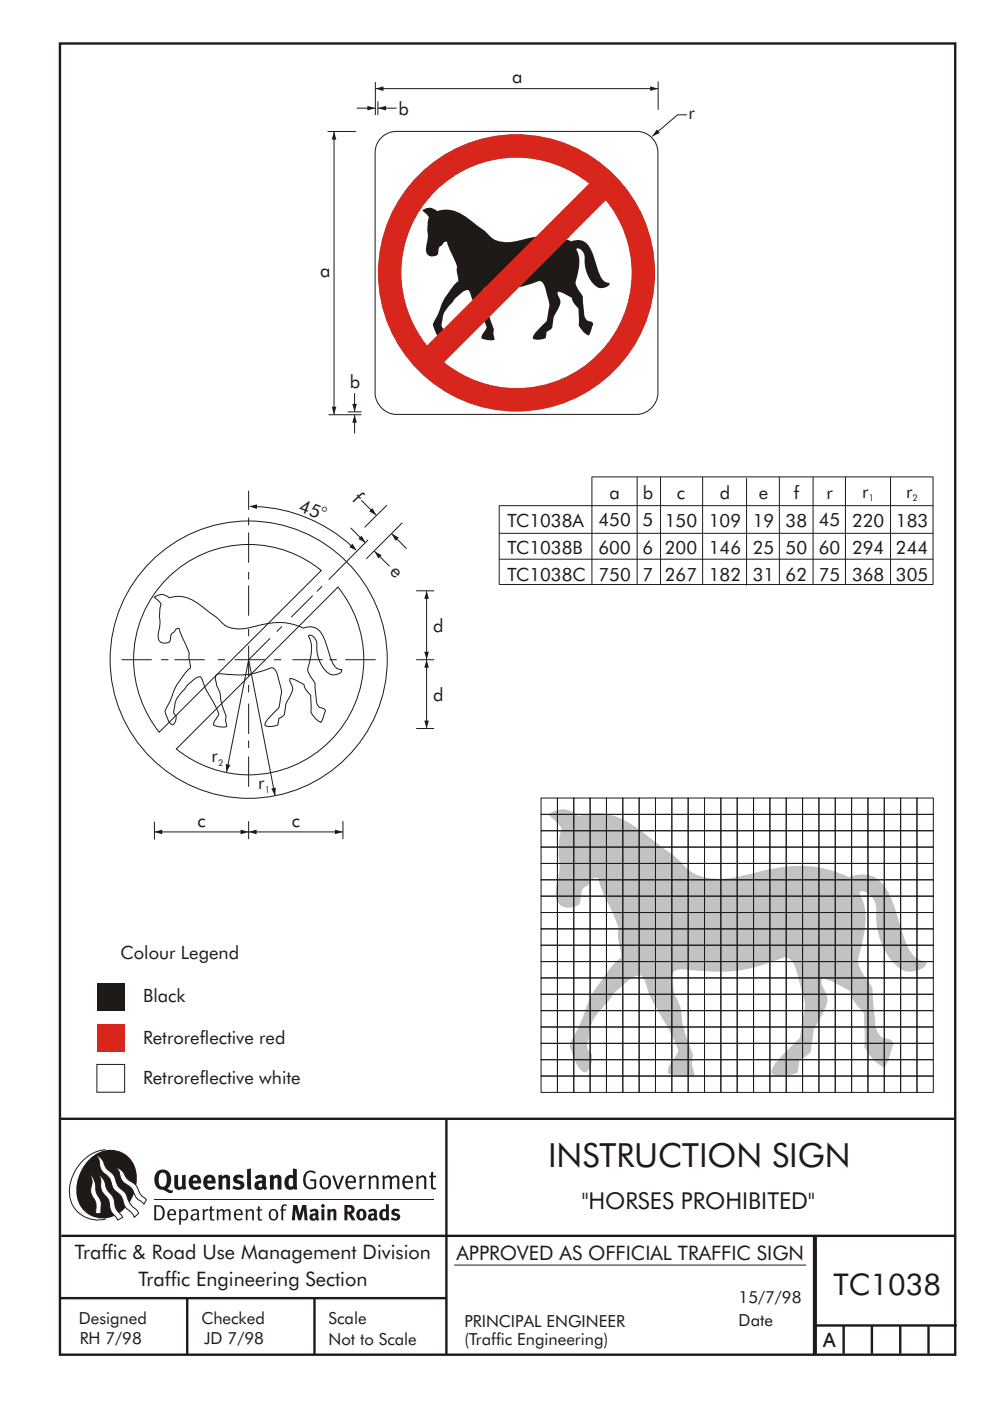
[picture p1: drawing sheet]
<svg xmlns="http://www.w3.org/2000/svg" width="210mm" height="297mm" viewBox="0 0 210 297" stroke-linecap="round" stroke-linejoin="round" font-family="sans-serif">
<path d="M20.6 217.2h5.8v5.9h-5.8z" fill="#d9261c"/>
<path d="M20.6 208.5h5.8v5.9h-5.8z" fill="#1f1a17"/>
<path d="M20.6 225.7h5.8v5.9h-5.8z" fill-rule="evenodd" fill="#fff" stroke="#1f1a17" stroke-width=".21"/>
<g fill="none" stroke="#1f1a17" stroke-width=".51">
<path d="M12.7 9.2h190v278h-190zM12.7 237.2h190M94.7 237.1v50.1M12.7 275.2h82M13 262h189.7M39.7 275.2v12M66.7 275.2v12M172.7 262.2v25M173 262.2v24.8M173 281h30M179 281v6M185 281v6"/>
<path d="M191 281v6M197 281v6"/>
</g>
<g fill="none" stroke="#1f1a17" stroke-width=".21">
<path d="M52.8 112.9v6.4M105.9 118.6h92.1M105.9 113.1h92.1M125.5 101.1h72.5M125.6 101.1v22.8M135.2 101.1v22.8M140.1 101.1v22.8M149.1 101.1v22.8M158.4 101.4v22.8M165.4 101.1v22.8M172.5 101.1v22.8M179.4 101.1v22.8"/>
<path d="M188.9 101.1v22.8M198 101.1v22.8M198 107.2h-92.1v16.7h92.1M35.5 122.6a24.3 24.3 0 0 1 32.7-1.6l-34.4 34.2a24.4 24.4 0 0 1 1.7-32.6zM52.8 121.3v1.6M52.8 124.1v6.5M52.8 133.3v1.6M52.8 136.9v6.4M52.8 139.9l5.6 28.8M71.7 124.5a24.4 24.4 0 0 1-1.7 32.6 24.4 24.4 0 0 1-32.6 1.7zM52.8 145.2v1.6M52.8 149.2v6.4"/>
<path d="M52.8 157v1.6M52.8 160.4v6.4M96.4 268.2h74.6"/>
<circle cx="52.8" cy="139.9" r="29.4"/>
</g>
<path d="M57.6 167.2l.9-.2-.1 1.7 .1-1.7-.1 1.7z" fill-rule="evenodd" fill="#1f1a17"/>
<path d="M52.8 139.9l-4.7 23.8" fill="none" stroke="#1f1a17" stroke-width=".21"/>
<path d="M47.9 162l1 .2-.8 1.5 .8-1.5-.8 1.5z" fill-rule="evenodd" fill="#1f1a17"/>
<path d="M78.1 114.5l-8.4 8.4M79.4 116.9l3.2 3.2M57.3 135.3l-4.5 4.6M59.8 132.8l-1.1 1.1M66.3 126.3l-4.5 4.5M68.3 124.3l-1.1 1.1" fill="none" stroke="#1f1a17" stroke-width=".21"/>
<path d="M79.4 116.9l1.6 .8-.7 .7-.9-1.5 1.6 .8z" fill-rule="evenodd" fill="#1f1a17"/>
<path d="M83.1 113.1l3.2 3.2" fill="none" stroke="#1f1a17" stroke-width=".21"/>
<path d="M83.1 113.1l1.5 .9-.7 .7-.8-1.6 1.5 .9z" fill-rule="evenodd" fill="#1f1a17"/>
<path d="M74.4 111.9l3.2 3.2" fill="none" stroke="#1f1a17" stroke-width=".21"/>
<path d="M76 114.3l.7-.7 .9 1.5z" fill-rule="evenodd" fill="#1f1a17"/>
<path d="M76.7 106.1l3.2 3.2" fill="none" stroke="#1f1a17" stroke-width=".21"/>
<path d="M78.3 108.4l.7-.7 .9 1.6z" fill-rule="evenodd" fill="#1f1a17"/>
<path d="M52.8 104v4.1M52.8 109.7v1.7M82.1 107.1l-4.8 4.7M85.4 110.8l-7.7 7.7M88.3 139.9h3.8M88.3 125.3h3.8M88.3 154.5h3.8M32.7 176.4h20M32.8 174.2v3.8M52.8 174.1v3.8M72.8 174.1v3.8" fill="none" stroke="#1f1a17" stroke-width=".21"/>
<g fill="#1f1a17">
<path d="M51 175.9l1.7 .5-1.7 .5 1.7-.5-1.7 .5z" fill-rule="evenodd"/>
<path d="M32.7 176.4l1.7-.5v1z" fill-rule="evenodd"/>
</g>
<path d="M52.8 176.4h20" fill="none" stroke="#1f1a17" stroke-width=".21"/>
<g fill="#1f1a17">
<path d="M71.1 175.9l1.7 .5-1.7 .5 1.7-.5-1.7 .5z" fill-rule="evenodd"/>
<path d="M52.8 176.4l1.6-.5v1z" fill-rule="evenodd"/>
</g>
<path d="M54.4 107.4a32.2 32.2 0 0 1 20.2 8.3" fill="none" stroke="#1f1a17" stroke-width=".21"/>
<g fill="#1f1a17">
<path d="M52.8 107.4l1.7-.5v1l-1.7-.5 1.7-.5z" fill-rule="evenodd"/>
<path d="M74.8 115.3l.9 1.5-1.6-.8 .7-.7 .9 1.5z" fill-rule="evenodd"/>
</g>
<path d="M90.5 125.3v14.6" fill="none" stroke="#1f1a17" stroke-width=".21"/>
<g fill="#1f1a17">
<path d="M90 138.2h1l-.5 1.7z" fill-rule="evenodd"/>
<path d="M90.5 125.3l.5 1.7h-1z" fill-rule="evenodd"/>
</g>
<path d="M90.5 139.9v14.6" fill="none" stroke="#1f1a17" stroke-width=".21"/>
<g fill="#1f1a17">
<path d="M90 152.8h1l-.5 1.7z" fill-rule="evenodd"/>
<path d="M90.5 139.9l.5 1.7h-1z" fill-rule="evenodd"/>
</g>
<path d="M25.8 139.9h6.4M32.8 126.6a2.37 2.37 0 0 1 3.2 .1 6.7 6.7 0 0 1 6.5 1.6 33.2 33.2 0 0 1 5.1 4.2 7.9 7.9 0 0 0 6.6 .3 13.6 13.6 0 0 1 10.2 .4 3 3 0 0 1 4.1 1.6l1.1 3.1a9.1 9.1 0 0 0 1.6 3.5l.6 .4 .7 .2a1.2 1.2 0 0 1-1.3 1.1 2.92 2.92 0 0 1-2.9-2 8.8 8.8 0 0 1-1.1-5 1.73 1.73 0 0 0-1.6-1.4l-.1 .1a8.5 8.5 0 0 1-.1 6.5 1.85 1.85 0 0 0 .4 2.1l.4 .5a2.51 2.51 0 0 1 .7 2.4l.2 2.1a1.6 1.6 0 0 0 1.5 1.8l.5 .5-1 2.5-1-.7-1.1-1.5-.1-3.6-1.1-1.4-.3-.9-2-1-.9-.3a1.46 1.46 0 0 0 .3 1.6 4.1 4.1 0 0 1-1 3.3l-.2 .5-.2 1.4a1.64 1.64 0 0 1-1.3 1.7l-.2 1.4-1.1 .3a2.22 2.22 0 0 1-1.7-.2 6.8 6.8 0 0 1 2.4-3.2l.6-.5 .3-1.7a5.8 5.8 0 0 0-.4-4.2l-.2-1.1a1.83 1.83 0 0 0-1.3-1.5 18 18 0 0 1-10.8 1.2l-.6 .1a1.1 1.1 0 0 0-.4 1.6l.2 .9 .7 1.5a14.2 14.2 0 0 0 1.3 4.9 3.1 3.1 0 0 0 .1 2.1 3.4 3.4 0 0 1-2.8-.1 2.74 2.74 0 0 1 .9-2l.2-.4-1.1-2.4a19.3 19.3 0 0 1-2.6-5.3l-.2-.2a4.9 4.9 0 0 0-2.7 1.8l-.5 .6a6.9 6.9 0 0 0-2.4 4.8l.1 .7 .4 .4a1.84 1.84 0 0 1-.8 1.9 4.6 4.6 0 0 1-1.6-2.9l1.1-2.3a14.8 14.8 0 0 1 4.3-6.9l-.3-2.1a2.69 2.69 0 0 0-.5-2.4l-1.2-2.6-.4-1.3a.79 .79 0 0 0-.9 .6l-.3 .3a1.15 1.15 0 0 0-.6 1.4l-.1 .3a1.46 1.46 0 0 1-1.9 .4 1.46 1.46 0 0 1-.6-1.7l.1-.7a7.9 7.9 0 0 0 .2-3.4l.1-1.8a1.19 1.19 0 0 0-.7-1.5zM34.2 139.9h1.5M37 139.9h6.4M46.2 139.9h1.6M49.8 139.9h6.4M58.1 139.9h1.6M62 139.9h6.5M69.9 139.9h1.5M73.3 139.9h6.4" fill="none" stroke="#1f1a17" stroke-width=".21"/>
<path d="M116.3 172.7a4.6 4.6 0 0 1 5.9-.1l.6 .4 1.7-.4a13.8 13.8 0 0 1 10.9 3.1l4.6 3.6a26.9 26.9 0 0 1 5.9 5 11.3 11.3 0 0 0 8.2 2l3.5-.6a48.8 48.8 0 0 1 13.5-2.1l3.9 .6 2.5 .7 2.6 1.1 1.8-.5a5.9 5.9 0 0 1 6.5 3.6l1.2 2.8 1.9 6a10.7 10.7 0 0 0 3.1 5.3l.9 .4 1 .1a1.56 1.56 0 0 1-1.2 1.8 4.3 4.3 0 0 1-5.7-1.3 15.8 15.8 0 0 1-3.7-11.9 3.6 3.6 0 0 0-3.2-3.3l-.3 .1v.3a11.2 11.2 0 0 1 1.1 7.6l-1.1 5.1a3.7 3.7 0 0 0 .4 3.9l2.2 3.4 .7 7.2a4 4 0 0 0 1.4 3.3l.9 .3a1.78 1.78 0 0 1 1.6 1.1l-1.3 3.9-.7 1.1a10 10 0 0 1-4.3-4.3l.2-2.5-.2-4.8-2.3-2.6-.5-1.3-.1-.7-4.4-2.3-1.4-.3-.3 .5a4.5 4.5 0 0 0 .8 2.3 3.6 3.6 0 0 1-.2 3.9l-1.5 2.8a5.1 5.1 0 0 0-1 3.3l-.4 2.7-1 1-1.3 .6-.5 2.8-1.5 .5-1.7 .2a3.3 3.3 0 0 1-2.3-.6 7.8 7.8 0 0 1 2.8-4.3l3.2-3.1 .8-4.8a7 7 0 0 0-.2-4.8l-1.4-4.9a3.1 3.1 0 0 0-2.5-2.7 34.5 34.5 0 0 1-13.9 3.1l-7.8-.5-1 .1a1.68 1.68 0 0 0-1.2 2.5l.3 1.3a8.3 8.3 0 0 0 1.3 3.4 9.6 9.6 0 0 1 .6 3.5 34.7 34.7 0 0 0 2.4 7.4 5 5 0 0 0 .1 3.6l.1 .6-.1 .2a8.8 8.8 0 0 1-5.5-.6 5.1 5.1 0 0 1 1.6-3.4l.6-1.4a74.6 74.6 0 0 0-5.7-10.8l-1.2-3.3a2.92 2.92 0 0 0-1.1-1.8 6.2 6.2 0 0 0-4.1 2.4l-1.6 1.5-.8 1.3a24 24 0 0 0-3.8 4.7l-.5 1.7-.2 1.9a2.4 2.4 0 0 0 .7 3.3 3.7 3.7 0 0 1-1.5 3.8 5.5 5.5 0 0 1-2.5-3.6l-.8-2.2 1.1-2.2a37.7 37.7 0 0 0 3.1-7.4l1-1.8 1.5-2.1a18.1 18.1 0 0 1 4.3-5.1l-.5-3.3a4.6 4.6 0 0 1 0-2.7l-1.3-3.3-2.2-4.7-.9-2.9h-.6a1.8 1.8 0 0 0-1.4 1.4l-.4 .4-.6 .3a2.83 2.83 0 0 0-.7 2.2 1.63 1.63 0 0 1-1.4 1.9 2.76 2.76 0 0 1-3.9-3l.6-3.6a9.9 9.9 0 0 0 0-4.4 18.5 18.5 0 0 1 .7-5.5 9.4 9.4 0 0 0-2.9-3.1z" fill-rule="evenodd" fill="#c2c2c2"/>
<g fill="none" stroke="#1f1a17" stroke-width=".21">
<path d="M80.2 21.5v2.9M80.2 22.9h4M114.8 169.2h3.5v3.5h-3.5zM114.8 172.7h3.5v3.4h-3.5zM114.8 176.1h3.5v3.5h-3.5zM114.8 179.6h3.5v3.5h-3.5zM118.3 169.2h3.4v3.5h-3.4zM118.3 172.7h3.4v3.4h-3.4zM118.3 176.1h3.4v3.5h-3.4zM118.3 179.6h3.4v3.5h-3.4zM121.7 169.2h3.5v3.5h-3.5zM121.7 172.7h3.5v3.4h-3.5z"/>
<path d="M121.7 176.1h3.5v3.5h-3.5zM121.7 179.6h3.5v3.5h-3.5zM125.2 169.2h3.5v3.5h-3.5zM125.2 172.7h3.5v3.4h-3.5zM125.2 176.1h3.5v3.5h-3.5zM125.2 179.6h3.5v3.5h-3.5zM128.7 169.2h3.4v3.5h-3.4zM128.7 172.7h3.4v3.4h-3.4zM128.7 176.1h3.4v3.5h-3.4zM128.7 179.6h3.4v3.5h-3.4zM132.1 169.2h3.5v3.5h-3.5zM132.1 172.7h3.5v3.4h-3.5z"/>
<path d="M132.1 176.1h3.5v3.5h-3.5zM132.1 179.6h3.5v3.5h-3.5zM135.6 169.2h3.5v3.5h-3.5zM135.6 172.7h3.5v3.4h-3.5zM135.6 176.1h3.5v3.5h-3.5zM135.6 179.6h3.5v3.5h-3.5zM139.1 169.2h3.4v3.5h-3.4zM139.1 172.7h3.4v3.4h-3.4zM139.1 176.1h3.4v3.5h-3.4zM139.1 179.6h3.4v3.5h-3.4zM142.5 169.2h3.5v3.5h-3.5zM142.5 172.7h3.5v3.4h-3.5z"/>
<path d="M142.5 176.1h3.5v3.5h-3.5zM142.5 179.6h3.5v3.5h-3.5zM146 169.2h3.5v3.5h-3.5zM146 172.7h3.5v3.4h-3.5zM146 176.1h3.5v3.5h-3.5zM146 179.6h3.5v3.5h-3.5zM149.5 169.2h3.4v3.5h-3.4zM149.5 172.7h3.4v3.4h-3.4zM149.5 176.1h3.4v3.5h-3.4zM149.5 179.6h3.4v3.5h-3.4zM152.9 169.2h3.5v3.5h-3.5zM152.9 172.7h3.5v3.4h-3.5z"/>
<path d="M152.9 176.1h3.5v3.5h-3.5zM152.9 179.6h3.5v3.5h-3.5zM156.4 169.2h3.5v3.5h-3.5zM156.4 172.7h3.5v3.4h-3.5zM156.4 176.1h3.5v3.5h-3.5zM156.4 179.6h3.5v3.5h-3.5zM159.9 169.2h3.4v3.5h-3.4zM159.9 172.7h3.4v3.4h-3.4zM159.9 176.1h3.4v3.5h-3.4zM159.9 179.6h3.4v3.5h-3.4zM163.3 169.2h3.5v3.5h-3.5zM163.3 172.7h3.5v3.4h-3.5z"/>
<path d="M163.3 176.1h3.5v3.5h-3.5zM163.3 179.6h3.5v3.5h-3.5zM166.8 169.2h3.5v3.5h-3.5zM166.8 172.7h3.5v3.4h-3.5zM166.8 176.1h3.5v3.5h-3.5zM166.8 179.6h3.5v3.5h-3.5zM170.3 169.2h3.4v3.5h-3.4zM170.3 172.7h3.4v3.4h-3.4zM170.3 176.1h3.4v3.5h-3.4zM170.3 179.6h3.4v3.5h-3.4zM173.7 169.2h3.5v3.5h-3.5zM173.7 172.7h3.5v3.4h-3.5z"/>
<path d="M173.7 176.1h3.5v3.5h-3.5zM173.7 179.6h3.5v3.5h-3.5zM177.2 169.2h3.5v3.5h-3.5zM177.2 172.7h3.5v3.4h-3.5zM177.2 176.1h3.5v3.5h-3.5zM177.2 179.6h3.5v3.5h-3.5zM180.7 169.2h3.4v3.5h-3.4zM180.7 172.7h3.4v3.4h-3.4zM180.7 176.1h3.4v3.5h-3.4zM180.7 179.6h3.4v3.5h-3.4zM184.1 169.2h3.5v3.5h-3.5zM184.1 172.7h3.5v3.4h-3.5z"/>
<path d="M184.1 176.1h3.5v3.5h-3.5zM184.1 179.6h3.5v3.5h-3.5zM187.6 169.2h3.5v3.5h-3.5zM187.6 172.7h3.5v3.4h-3.5zM187.6 176.1h3.5v3.5h-3.5zM187.6 179.6h3.5v3.5h-3.5zM191.1 169.2h3.4v3.5h-3.4zM191.1 172.7h3.4v3.4h-3.4zM191.1 176.1h3.4v3.5h-3.4zM191.1 179.6h3.4v3.5h-3.4zM194.5 169.2h3.5v3.5h-3.5zM194.5 172.7h3.5v3.4h-3.5z"/>
<path d="M194.5 176.1h3.5v3.5h-3.5zM194.5 179.6h3.5v3.5h-3.5zM114.8 183.1h3.5v3.4h-3.5zM114.8 186.5h3.5v3.5h-3.5zM114.8 190h3.5v3.5h-3.5zM114.8 193.5h3.5v3.4h-3.5zM114.8 196.9h3.5v3.5h-3.5zM118.3 183.1h3.4v3.4h-3.4zM118.3 186.5h3.4v3.5h-3.4zM118.3 190h3.4v3.5h-3.4zM118.3 193.5h3.4v3.4h-3.4zM118.3 196.9h3.4v3.5h-3.4z"/>
<path d="M121.7 183.1h3.5v3.4h-3.5zM121.7 186.5h3.5v3.5h-3.5zM121.7 190h3.5v3.5h-3.5zM121.7 193.5h3.5v3.4h-3.5zM121.7 196.9h3.5v3.5h-3.5zM125.2 183.1h3.5v3.4h-3.5zM125.2 186.5h3.5v3.5h-3.5zM125.2 190h3.5v3.5h-3.5zM125.2 193.5h3.5v3.4h-3.5zM125.2 196.9h3.5v3.5h-3.5zM128.7 183.1h3.4v3.4h-3.4zM128.7 186.5h3.4v3.5h-3.4z"/>
<path d="M128.7 190h3.4v3.5h-3.4zM128.7 193.5h3.4v3.4h-3.4zM128.7 196.9h3.4v3.5h-3.4zM132.1 183.1h3.5v3.4h-3.5zM132.1 186.5h3.5v3.5h-3.5zM132.1 190h3.5v3.5h-3.5zM132.1 193.5h3.5v3.4h-3.5zM132.1 196.9h3.5v3.5h-3.5zM135.6 183.1h3.5v3.4h-3.5zM135.6 186.5h3.5v3.5h-3.5zM135.6 190h3.5v3.5h-3.5zM135.6 193.5h3.5v3.4h-3.5z"/>
<path d="M135.6 196.9h3.5v3.5h-3.5zM139.1 183.1h3.4v3.4h-3.4zM139.1 186.5h3.4v3.5h-3.4zM139.1 190h3.4v3.5h-3.4zM139.1 193.5h3.4v3.4h-3.4zM139.1 196.9h3.4v3.5h-3.4zM142.5 183.1h3.5v3.4h-3.5zM142.5 186.5h3.5v3.5h-3.5zM142.5 190h3.5v3.5h-3.5zM142.5 193.5h3.5v3.4h-3.5zM142.5 196.9h3.5v3.5h-3.5zM146 183.1h3.5v3.4h-3.5z"/>
<path d="M146 186.5h3.5v3.5h-3.5zM146 190h3.5v3.5h-3.5zM146 193.5h3.5v3.4h-3.5zM146 196.9h3.5v3.5h-3.5zM149.5 183.1h3.4v3.4h-3.4zM149.5 186.5h3.4v3.5h-3.4zM149.5 190h3.4v3.5h-3.4zM149.5 193.5h3.4v3.4h-3.4zM149.5 196.9h3.4v3.5h-3.4zM152.9 183.1h3.5v3.4h-3.5zM152.9 186.5h3.5v3.5h-3.5zM152.9 190h3.5v3.5h-3.5z"/>
<path d="M152.9 193.5h3.5v3.4h-3.5zM152.9 196.9h3.5v3.5h-3.5zM156.4 183.1h3.5v3.4h-3.5zM156.4 186.5h3.5v3.5h-3.5zM156.4 190h3.5v3.5h-3.5zM156.4 193.5h3.5v3.4h-3.5zM156.4 196.9h3.5v3.5h-3.5zM159.9 183.1h3.4v3.4h-3.4zM159.9 186.5h3.4v3.5h-3.4zM159.9 190h3.4v3.5h-3.4zM159.9 193.5h3.4v3.4h-3.4zM159.9 196.9h3.4v3.5h-3.4z"/>
<path d="M163.3 183.1h3.5v3.4h-3.5zM163.3 186.5h3.5v3.5h-3.5zM163.3 190h3.5v3.5h-3.5zM163.3 193.5h3.5v3.4h-3.5zM163.3 196.9h3.5v3.5h-3.5zM166.8 183.1h3.5v3.4h-3.5zM166.8 186.5h3.5v3.5h-3.5zM166.8 190h3.5v3.5h-3.5zM166.8 193.5h3.5v3.4h-3.5zM166.8 196.9h3.5v3.5h-3.5zM170.3 183.1h3.4v3.4h-3.4zM170.3 186.5h3.4v3.5h-3.4z"/>
<path d="M170.3 190h3.4v3.5h-3.4zM170.3 193.5h3.4v3.4h-3.4zM170.3 196.9h3.4v3.5h-3.4zM173.7 183.1h3.5v3.4h-3.5zM173.7 186.5h3.5v3.5h-3.5zM173.7 190h3.5v3.5h-3.5zM173.7 193.5h3.5v3.4h-3.5zM173.7 196.9h3.5v3.5h-3.5zM177.2 183.1h3.5v3.4h-3.5zM177.2 186.5h3.5v3.5h-3.5zM177.2 190h3.5v3.5h-3.5zM177.2 193.5h3.5v3.4h-3.5z"/>
<path d="M177.2 196.9h3.5v3.5h-3.5zM180.7 183.1h3.4v3.4h-3.4zM180.7 186.5h3.4v3.5h-3.4zM180.7 190h3.4v3.5h-3.4zM180.7 193.5h3.4v3.4h-3.4zM180.7 196.9h3.4v3.5h-3.4zM184.1 183.1h3.5v3.4h-3.5zM184.1 186.5h3.5v3.5h-3.5zM184.1 190h3.5v3.5h-3.5zM184.1 193.5h3.5v3.4h-3.5zM184.1 196.9h3.5v3.5h-3.5zM187.6 183.1h3.5v3.4h-3.5z"/>
<path d="M187.6 186.5h3.5v3.5h-3.5zM187.6 190h3.5v3.5h-3.5zM187.6 193.5h3.5v3.4h-3.5zM187.6 196.9h3.5v3.5h-3.5zM191.1 183.1h3.4v3.4h-3.4zM191.1 186.5h3.4v3.5h-3.4zM191.1 190h3.4v3.5h-3.4zM191.1 193.5h3.4v3.4h-3.4zM191.1 196.9h3.4v3.5h-3.4zM194.5 183.1h3.5v3.4h-3.5zM194.5 186.5h3.5v3.5h-3.5zM194.5 190h3.5v3.5h-3.5z"/>
<path d="M194.5 193.5h3.5v3.4h-3.5zM194.5 196.9h3.5v3.5h-3.5zM114.8 200.4h3.5v3.5h-3.5zM114.8 203.9h3.5v3.4h-3.5zM114.8 207.3h3.5v3.5h-3.5zM114.8 210.8h3.5v3.5h-3.5zM114.8 214.3h3.5v3.4h-3.5zM114.8 217.7h3.5v3.5h-3.5zM118.3 200.4h3.4v3.5h-3.4zM118.3 203.9h3.4v3.4h-3.4zM118.3 207.3h3.4v3.5h-3.4zM118.3 210.8h3.4v3.5h-3.4z"/>
<path d="M118.3 214.3h3.4v3.4h-3.4zM118.3 217.7h3.4v3.5h-3.4zM121.7 200.4h3.5v3.5h-3.5zM121.7 203.9h3.5v3.4h-3.5zM121.7 207.3h3.5v3.5h-3.5zM121.7 210.8h3.5v3.5h-3.5zM121.7 214.3h3.5v3.4h-3.5zM121.7 217.7h3.5v3.5h-3.5zM125.2 200.4h3.5v3.5h-3.5zM125.2 203.9h3.5v3.4h-3.5zM125.2 207.3h3.5v3.5h-3.5zM125.2 210.8h3.5v3.5h-3.5z"/>
<path d="M125.2 214.3h3.5v3.4h-3.5zM125.2 217.7h3.5v3.5h-3.5zM128.7 200.4h3.4v3.5h-3.4zM128.7 203.9h3.4v3.4h-3.4zM128.7 207.3h3.4v3.5h-3.4zM128.7 210.8h3.4v3.5h-3.4zM128.7 214.3h3.4v3.4h-3.4zM128.7 217.7h3.4v3.5h-3.4zM132.1 200.4h3.5v3.5h-3.5zM132.1 203.9h3.5v3.4h-3.5zM132.1 207.3h3.5v3.5h-3.5zM132.1 210.8h3.5v3.5h-3.5z"/>
<path d="M132.1 214.3h3.5v3.4h-3.5zM132.1 217.7h3.5v3.5h-3.5zM135.6 200.4h3.5v3.5h-3.5zM135.6 203.9h3.5v3.4h-3.5zM135.6 207.3h3.5v3.5h-3.5zM135.6 210.8h3.5v3.5h-3.5zM135.6 214.3h3.5v3.4h-3.5zM135.6 217.7h3.5v3.5h-3.5zM139.1 200.4h3.4v3.5h-3.4zM139.1 203.9h3.4v3.4h-3.4zM139.1 207.3h3.4v3.5h-3.4zM139.1 210.8h3.4v3.5h-3.4z"/>
<path d="M139.1 214.3h3.4v3.4h-3.4zM139.1 217.7h3.4v3.5h-3.4zM142.5 200.4h3.5v3.5h-3.5zM142.5 203.9h3.5v3.4h-3.5zM142.5 207.3h3.5v3.5h-3.5zM142.5 210.8h3.5v3.5h-3.5zM142.5 214.3h3.5v3.4h-3.5zM142.5 217.7h3.5v3.5h-3.5zM146 200.4h3.5v3.5h-3.5zM146 203.9h3.5v3.4h-3.5zM146 207.3h3.5v3.5h-3.5zM146 210.8h3.5v3.5h-3.5z"/>
<path d="M146 214.3h3.5v3.4h-3.5zM146 217.7h3.5v3.5h-3.5zM149.5 200.4h3.4v3.5h-3.4zM149.5 203.9h3.4v3.4h-3.4zM149.5 207.3h3.4v3.5h-3.4zM149.5 210.8h3.4v3.5h-3.4zM149.5 214.3h3.4v3.4h-3.4zM149.5 217.7h3.4v3.5h-3.4zM152.9 200.4h3.5v3.5h-3.5zM152.9 203.9h3.5v3.4h-3.5zM152.9 207.3h3.5v3.5h-3.5zM152.9 210.8h3.5v3.5h-3.5z"/>
<path d="M152.9 214.3h3.5v3.4h-3.5zM152.9 217.7h3.5v3.5h-3.5zM156.4 200.4h3.5v3.5h-3.5zM156.4 203.9h3.5v3.4h-3.5zM156.4 207.3h3.5v3.5h-3.5zM156.4 210.8h3.5v3.5h-3.5zM156.4 214.3h3.5v3.4h-3.5zM156.4 217.7h3.5v3.5h-3.5zM159.9 200.4h3.4v3.5h-3.4zM159.9 203.9h3.4v3.4h-3.4zM159.9 207.3h3.4v3.5h-3.4zM159.9 210.8h3.4v3.5h-3.4z"/>
<path d="M159.9 214.3h3.4v3.4h-3.4zM159.9 217.7h3.4v3.5h-3.4zM163.3 200.4h3.5v3.5h-3.5zM163.3 203.9h3.5v3.4h-3.5zM163.3 207.3h3.5v3.5h-3.5zM163.3 210.8h3.5v3.5h-3.5zM163.3 214.3h3.5v3.4h-3.5zM163.3 217.7h3.5v3.5h-3.5zM166.8 200.4h3.5v3.5h-3.5zM166.8 203.9h3.5v3.4h-3.5zM166.8 207.3h3.5v3.5h-3.5zM166.8 210.8h3.5v3.5h-3.5z"/>
<path d="M166.8 214.3h3.5v3.4h-3.5zM166.8 217.7h3.5v3.5h-3.5zM170.3 200.4h3.4v3.5h-3.4zM170.3 203.9h3.4v3.4h-3.4zM170.3 207.3h3.4v3.5h-3.4zM170.3 210.8h3.4v3.5h-3.4zM170.3 214.3h3.4v3.4h-3.4zM170.3 217.7h3.4v3.5h-3.4zM173.7 200.4h3.5v3.5h-3.5zM173.7 203.9h3.5v3.4h-3.5zM173.7 207.3h3.5v3.5h-3.5zM173.7 210.8h3.5v3.5h-3.5z"/>
<path d="M173.7 214.3h3.5v3.4h-3.5zM173.7 217.7h3.5v3.5h-3.5zM177.2 200.4h3.5v3.5h-3.5zM177.2 203.9h3.5v3.4h-3.5zM177.2 207.3h3.5v3.5h-3.5zM177.2 210.8h3.5v3.5h-3.5zM177.2 214.3h3.5v3.4h-3.5zM177.2 217.7h3.5v3.5h-3.5zM180.7 200.4h3.4v3.5h-3.4zM180.7 203.9h3.4v3.4h-3.4zM180.7 207.3h3.4v3.5h-3.4zM180.7 210.8h3.4v3.5h-3.4z"/>
<path d="M180.7 214.3h3.4v3.4h-3.4zM180.7 217.7h3.4v3.5h-3.4zM184.1 200.4h3.5v3.5h-3.5zM184.1 203.9h3.5v3.4h-3.5zM184.1 207.3h3.5v3.5h-3.5zM184.1 210.8h3.5v3.5h-3.5zM184.1 214.3h3.5v3.4h-3.5zM184.1 217.7h3.5v3.5h-3.5zM187.6 200.4h3.5v3.5h-3.5zM187.6 203.9h3.5v3.4h-3.5zM187.6 207.3h3.5v3.5h-3.5zM187.6 210.8h3.5v3.5h-3.5z"/>
<path d="M187.6 214.3h3.5v3.4h-3.5zM187.6 217.7h3.5v3.5h-3.5zM191.1 200.4h3.4v3.5h-3.4zM191.1 203.9h3.4v3.4h-3.4zM191.1 207.3h3.4v3.5h-3.4zM191.1 210.8h3.4v3.5h-3.4zM191.1 214.3h3.4v3.4h-3.4zM191.1 217.7h3.4v3.5h-3.4zM194.5 200.4h3.5v3.5h-3.5zM194.5 203.9h3.5v3.4h-3.5zM194.5 207.3h3.5v3.5h-3.5zM194.5 210.8h3.5v3.5h-3.5z"/>
<path d="M194.5 214.3h3.5v3.4h-3.5zM194.5 217.7h3.5v3.5h-3.5zM114.8 221.2h3.5v3.5h-3.5zM114.8 224.7h3.5v3.4h-3.5zM114.8 228.1h3.5v3.5h-3.5zM118.3 221.2h3.4v3.5h-3.4zM118.3 224.7h3.4v3.4h-3.4zM118.3 228.1h3.4v3.5h-3.4zM121.7 221.2h3.5v3.5h-3.5zM121.7 224.7h3.5v3.4h-3.5zM121.7 228.1h3.5v3.5h-3.5zM125.2 221.2h3.5v3.5h-3.5z"/>
<path d="M125.2 224.7h3.5v3.4h-3.5zM125.2 228.1h3.5v3.5h-3.5zM128.7 221.2h3.4v3.5h-3.4zM128.7 224.7h3.4v3.4h-3.4zM128.7 228.1h3.4v3.5h-3.4zM132.1 221.2h3.5v3.5h-3.5zM132.1 224.7h3.5v3.4h-3.5zM132.1 228.1h3.5v3.5h-3.5zM135.6 221.2h3.5v3.5h-3.5zM135.6 224.7h3.5v3.4h-3.5zM135.6 228.1h3.5v3.5h-3.5zM139.1 221.2h3.4v3.5h-3.4z"/>
<path d="M139.1 224.7h3.4v3.4h-3.4zM139.1 228.1h3.4v3.5h-3.4zM142.5 221.2h3.5v3.5h-3.5zM142.5 224.7h3.5v3.4h-3.5zM142.5 228.1h3.5v3.5h-3.5zM146 221.2h3.5v3.5h-3.5zM146 224.7h3.5v3.4h-3.5zM146 228.1h3.5v3.5h-3.5zM149.5 221.2h3.4v3.5h-3.4zM149.5 224.7h3.4v3.4h-3.4zM149.5 228.1h3.4v3.5h-3.4zM152.9 221.2h3.5v3.5h-3.5z"/>
<path d="M152.9 224.7h3.5v3.4h-3.5zM152.9 228.1h3.5v3.5h-3.5zM156.4 221.2h3.5v3.5h-3.5zM156.4 224.7h3.5v3.4h-3.5zM156.4 228.1h3.5v3.5h-3.5zM159.9 221.2h3.4v3.5h-3.4zM159.9 224.7h3.4v3.4h-3.4zM159.9 228.1h3.4v3.5h-3.4zM163.3 221.2h3.5v3.5h-3.5zM163.3 224.7h3.5v3.4h-3.5zM163.3 228.1h3.5v3.5h-3.5zM166.8 221.2h3.5v3.5h-3.5z"/>
<path d="M166.8 224.7h3.5v3.4h-3.5zM166.8 228.1h3.5v3.5h-3.5zM170.3 221.2h3.4v3.5h-3.4zM170.3 224.7h3.4v3.4h-3.4zM170.3 228.1h3.4v3.5h-3.4zM173.7 221.2h3.5v3.5h-3.5zM173.7 224.7h3.5v3.4h-3.5zM173.7 228.1h3.5v3.5h-3.5zM177.2 221.2h3.5v3.5h-3.5zM177.2 224.7h3.5v3.4h-3.5zM177.2 228.1h3.5v3.5h-3.5zM180.7 221.2h3.4v3.5h-3.4z"/>
<path d="M180.7 224.7h3.4v3.4h-3.4zM180.7 228.1h3.4v3.5h-3.4zM184.1 221.2h3.5v3.5h-3.5zM184.1 224.7h3.5v3.4h-3.5zM184.1 228.1h3.5v3.5h-3.5zM187.6 221.2h3.5v3.5h-3.5zM187.6 224.7h3.5v3.4h-3.5zM187.6 228.1h3.5v3.5h-3.5zM191.1 221.2h3.4v3.5h-3.4zM191.1 224.7h3.4v3.4h-3.4zM191.1 228.1h3.4v3.5h-3.4zM194.5 221.2h3.5v3.5h-3.5z"/>
<path d="M194.5 224.7h3.5v3.4h-3.5zM194.5 228.1h3.5v3.5h-3.5z"/>
</g>
<path d="M80.2 22.9l1.7-.5v1z" fill-rule="evenodd" fill="#1f1a17"/>
<path d="M75.7 22.9h3.9" fill="none" stroke="#1f1a17" stroke-width=".21"/>
<path d="M77.9 22.4l1.7 .5-1.7 .5v-1l1.7 .5z" fill-rule="evenodd" fill="#1f1a17"/>
<path d="M79.6 17.4v7M139.6 17.3v6M69.5 27.9h6M70.9 27.9v60M69.7 87.9h7M73.8 87.3h2.9" fill="none" stroke="#1f1a17" stroke-width=".21"/>
<g fill="#1f1a17">
<path d="M70.4 86.2h1l-.5 1.7z" fill-rule="evenodd"/>
<path d="M70.9 27.9l.5 1.7h-1z" fill-rule="evenodd"/>
</g>
<path d="M79.7 18.8h59.9" fill="none" stroke="#1f1a17" stroke-width=".21"/>
<g fill="#1f1a17">
<path d="M79.7 18.8l1.7-.5v1l-1.7-.5 1.7-.5z" fill-rule="evenodd"/>
<path d="M137.9 18.3l1.7 .5-1.7 .5v-1l1.7 .5z" fill-rule="evenodd"/>
</g>
<path d="M145.7 24.3h-1.9l-5.4 4.6" fill="none" stroke="#1f1a17" stroke-width=".21"/>
<path d="M139.4 27.4l.6 .8-1.6 .7z" fill-rule="evenodd" fill="#1f1a17"/>
<path d="M75.2 83.4v3.9" fill="none" stroke="#1f1a17" stroke-width=".21"/>
<path d="M74.7 85.6h1l-.5 1.7 .5-1.7-.5 1.7z" fill-rule="evenodd" fill="#1f1a17"/>
<path d="M75.2 87.9v4" fill="none" stroke="#1f1a17" stroke-width=".21"/>
<path d="M75.2 87.9l.5 1.7h-1z" fill-rule="evenodd" fill="#1f1a17"/>
<path d="M81.2 28.9a4.4 4.4 0 0 1 2.8-1h51.1a4.5 4.5 0 0 1 4.5 4.4v51.1a4.7 4.7 0 0 1-4.5 4.5h-51.1a4.7 4.7 0 0 1-4.4-4.5v-51.1a4.5 4.5 0 0 1 1.6-3.4z" fill-rule="evenodd" fill="#fff" stroke="#1f1a17" stroke-width=".21"/>
<path d="M89.6 44.6a2.37 2.37 0 0 1 3.2 .1 6.7 6.7 0 0 1 6.5 1.6 33.2 33.2 0 0 1 5.2 4.2 7.9 7.9 0 0 0 6.6 .3 13.6 13.6 0 0 1 10.1 .4 3 3 0 0 1 4.1 1.6l1.2 3.1a9.1 9.1 0 0 0 1.5 3.5l.6 .4 .7 .2a1.2 1.2 0 0 1-1.3 1.1 2.92 2.92 0 0 1-2.9-2 8.8 8.8 0 0 1-1.1-5 1.73 1.73 0 0 0-1.6-1.4l-.1 .1a8.5 8.5 0 0 1 0 6.5 1.85 1.85 0 0 0 .4 2.1l.3 .5a2.51 2.51 0 0 1 .7 2.3l.2 2.2a1.6 1.6 0 0 0 1.5 1.8l.5 .5-1 2.5-1-.7-1.1-1.5-.1-3.6-1.1-1.4-.3-.9-2-1-.9-.3a1.46 1.46 0 0 0 .4 1.5 4.1 4.1 0 0 1-1.1 3.4l-.2 .5-.2 1.4a1.64 1.64 0 0 1-1.3 1.7l-.2 1.4-1.1 .3a2.22 2.22 0 0 1-1.7-.2 6.8 6.8 0 0 1 2.5-3.2l.5-.5 .3-1.7a5.8 5.8 0 0 0-.3-4.2l-.3-1.1a1.83 1.83 0 0 0-1.3-1.5 18 18 0 0 1-10.8 1.2l-.6 .1a1.1 1.1 0 0 0-.4 1.6l.2 .9 .7 1.5a14.2 14.2 0 0 0 1.3 4.9 3.1 3.1 0 0 0 .1 2.1 3.4 3.4 0 0 1-2.7-.1 2.74 2.74 0 0 1 .9-2l.1-.4-1-2.4a19.3 19.3 0 0 1-2.7-5.3l-.2-.2a4.9 4.9 0 0 0-2.7 1.8l-.5 .6a6.9 6.9 0 0 0-2.4 4.8l.1 .7 .4 .4a1.84 1.84 0 0 1-.8 1.9 4.6 4.6 0 0 1-1.6-2.9l1.2-2.3a14.8 14.8 0 0 1 4.2-6.9l-.3-2.1a2.69 2.69 0 0 0-.5-2.4l-1.2-2.6-.4-1.3a.79 .79 0 0 0-.9 .6l-.3 .3a1.15 1.15 0 0 0-.6 1.3l-.1 .4a1.46 1.46 0 0 1-1.8 .4 1.46 1.46 0 0 1-.7-1.7l.1-.7a7.9 7.9 0 0 0 .2-3.4l.1-1.8a1.19 1.19 0 0 0-.7-1.5z" fill-rule="evenodd" fill="#1f1a17"/>
<path d="M92.3 40.6a24.4 24.4 0 0 0-1.7 32.6l34.4-34.3a24.3 24.3 0 0 0-32.7 1.7zM128.5 42.5a24.4 24.4 0 0 1-1.7 32.6 24.4 24.4 0 0 1-32.6 1.7zM80.2 57.9a29.4 29.4 0 0 1 58.8 0 29.4 29.4 0 0 1-58.8 0z" fill-rule="evenodd" fill="#d9261c"/>
<g fill="#1f1a17">
<path d="M64.9 248.5a1.61 1.61 0 0 1 2.1 .1l-.2 .2a1.17 1.17 0 0 0-1.4-.1 1.17 1.17 0 0 0-.6 1.2 1.42 1.42 0 0 0 1.2 1.9l.7-.2v-1.2h-.8l-.1-.4h1.3v1.9a1.82 1.82 0 0 1-2.2-.1 1.82 1.82 0 0 1-.6-2.1l.2-.7z" fill-rule="evenodd"/>
<path d="M68.2 249.5a1.77 1.77 0 0 0 .4 2.6 1.39 1.39 0 0 0 1.4-.5 1.39 1.39 0 0 0 .2-1.5 1.19 1.19 0 0 0-2-.6zM68.5 249.7a.83 .83 0 0 1 1 .1 .83 .83 0 0 1 .2 1 .75 .75 0 0 1-.6 1 .75 .75 0 0 1-.8-.8v-.9z" fill-rule="evenodd"/>
<path d="M70.5 249.3l.4-.1 .8 2.4 .8-2.3h.5l-1.1 2.8h-.4z" fill-rule="evenodd"/>
<path d="M73.6 249.6a1.74 1.74 0 0 0 .5 2.5h.9l.5-.3-.2-.3a.89 .89 0 0 1-1.1 .2 .89 .89 0 0 1-.4-.9h1.7a1.15 1.15 0 0 0-.4-1.4 1.15 1.15 0 0 0-1.5 .2zM74 249.8a.67 .67 0 0 1 .8-.2 .67 .67 0 0 1 .3 .8h-1.3z" fill-rule="evenodd"/>
<path d="M76.2 249.3l.4-.1 .1 .4 .5-.3 .5-.1-.2 .5a.61 .61 0 0 0-.8 .6v1.8h-.4z" fill-rule="evenodd"/>
<path d="M78.1 249.3l.5-.1 .1 .4a.89 .89 0 0 1 .9-.4 .89 .89 0 0 1 .7 .8v2.1h-.4v-2.1l-.1-.3-.3-.1-.8 .4v2.1h-.4z" fill-rule="evenodd"/>
<path d="M81.1 249.3l.4-.1 .1 .4a.83 .83 0 0 1 .8-.4 .83 .83 0 0 1 .7 .5 .86 .86 0 0 1 .9-.5 .86 .86 0 0 1 .7 .8v2.1h-.4l-.1-2.3a.5 .5 0 0 0-.8 0l-.2 .2v2.1h-.5v-2.2l-.4-.3-.7 .4v2.1h-.4z" fill-rule="evenodd"/>
<path d="M85.7 249.6a1.74 1.74 0 0 0 .5 2.5h.9l.5-.3-.2-.3a.89 .89 0 0 1-1.1 .2 .89 .89 0 0 1-.4-.9h1.7a1.15 1.15 0 0 0-.5-1.4 1.15 1.15 0 0 0-1.4 .2zM86 249.8a.67 .67 0 0 1 .9-.2 .67 .67 0 0 1 .3 .8h-1.3z" fill-rule="evenodd"/>
<path d="M88.3 249.3l.4-.1 .1 .4a.89 .89 0 0 1 .9-.4 .89 .89 0 0 1 .7 .8v2.1h-.4v-2.1l-.1-.3-.3-.1-.8 .4v2.1h-.4z" fill-rule="evenodd"/>
<path d="M91.5 248.6l.4-.2v.9h.7l-.2 .3h-.5v2.1l.1 .1h.5l.1 .3a.71 .71 0 0 1-1.2-.5v-2h-.3v-.3h.3z" fill-rule="evenodd"/>
<path d="M37 249.2l.8-.2v2a.46 .46 0 0 0 .2 .7 .46 .46 0 0 0 .6-.3v-2.2l.8-.1v2.3l.2 .5-.6 .4-.2-.3a1.03 1.03 0 0 1-1.2 .2 1.03 1.03 0 0 1-.6-1z" fill-rule="evenodd"/>
<path d="M40.4 249.5a1.64 1.64 0 0 0 0 2.3 1.64 1.64 0 0 0 2.3 .1l-.4-.5a.78 .78 0 0 1-.9 .3 .78 .78 0 0 1-.5-.8h1.8a1.37 1.37 0 0 0-.6-1.6 1.37 1.37 0 0 0-1.7 .2zM41 249.8a.48 .48 0 0 1 .7-.1 .48 .48 0 0 1 .2 .6h-1z" fill-rule="evenodd"/>
<path d="M43.5 249.5a1.65 1.65 0 0 0-.2 2 1.65 1.65 0 0 0 1.9 .7l.5-.3-.3-.5a.78 .78 0 0 1-.9 .3 .78 .78 0 0 1-.5-.8h1.8a1.37 1.37 0 0 0-.6-1.6 1.37 1.37 0 0 0-1.7 .2zM44.1 249.8a.48 .48 0 0 1 .6-.1 .48 .48 0 0 1 .2 .6h-.9z" fill-rule="evenodd"/>
<path d="M46.3 249.3l.7-.3 .1 .4a.95 .95 0 0 1 1-.3 .95 .95 0 0 1 .7 .9v2.2h-.8v-2.3l-.3-.2-.5 .3v2.2h-.8z" fill-rule="evenodd"/>
<path d="M49.7 249.4a1.73 1.73 0 0 1 2-.1l-.2 .6-.6-.2a.42 .42 0 0 0-.6 .3l.2 .2a1.23 1.23 0 0 1 1.4 1 1.47 1.47 0 0 1-2.3 .9l-.3-.2 .3-.5 .7 .3a.47 .47 0 0 0 .7-.3 .87 .87 0 0 0-1-.6l-.4-.2-.1-.4z" fill-rule="evenodd"/>
<path d="M54.1 249.5l.3 .6 .3-.2a.62 .62 0 0 1 .9 0v.4a1.21 1.21 0 0 0-1.3 .3 1.21 1.21 0 0 0-.2 1.4 1.19 1.19 0 0 0 1.7 0l.5 .3 .4-.4-.3-.4v-1.3a.96 .96 0 0 0-1.3-1.1zM55 251l.6-.1v.6a.43 .43 0 0 1-.6 .1 .43 .43 0 0 1 0-.6z" fill-rule="evenodd"/>
<path d="M57.2 249.3l.7-.3 .1 .4a.95 .95 0 0 1 1-.3 .95 .95 0 0 1 .7 .9v2.2h-.8v-2.3l-.3-.2-.5 .3v2.2h-.8z" fill-rule="evenodd"/>
<path d="M62.2 247.7v1.6a1.29 1.29 0 0 0-1.4 .1 1.29 1.29 0 0 0-.5 1.3 1.24 1.24 0 0 0 .5 1.4 1.24 1.24 0 0 0 1.5-.1l.1 .2h.7l-.1-4.3zM61.5 249.8h.4l.3 .1v1.5l-.3 .2a.48 .48 0 0 1-.6-.5 1.52 1.52 0 0 1 .2-1.3z" fill-rule="evenodd"/>
<path d="M52.4 247.9l.8-.2 .2 4.5h-.8l-.1-.2z" fill-rule="evenodd"/>
</g>
<path d="M22.4 243.8a9 9 0 0 0-7.4 10.8 6.2 6.2 0 0 0 7.5 3.8M32.7 254.3h59.4" fill="none" stroke="#1f1a17" stroke-width=".21"/>
<path d="M19.1 245.6a5.7 5.7 0 0 1 6.5-1.4 5.7 5.7 0 0 1 3.4 5.7 8.6 8.6 0 0 1-6.2 8.4 5.7 5.7 0 0 1-6.5-7.1 9.9 9.9 0 0 1 2.8-5.6z" fill-rule="evenodd" fill="#1f1a17"/>
<path d="M24.4 247.5a3.1 3.1 0 0 1 2.3 2.1l.8 .8a3.2 3.2 0 0 1 2 2.3l.4 .7 1.2 1-.6 .9-.2-.3a3.5 3.5 0 0 1-1.9-2 3.8 3.8 0 0 0-2.1-2.2 3.5 3.5 0 0 1-1-2.3zM20.4 244.9a3.4 3.4 0 0 1 1.9 2.4l.7 .9a3.3 3.3 0 0 1 1.7 2.5 4.4 4.4 0 0 0 1.7 2l.3 .3a6.1 6.1 0 0 0 2.5 3.7l.2 .5-.9 .9a6.1 6.1 0 0 0-1.9-2.2l-.4-.7a3.6 3.6 0 0 0-1.9-2.9l-.6-1a3.6 3.6 0 0 0-1.9-2.8 3.7 3.7 0 0 1-.8-2.4zM21 249.1a3.4 3.4 0 0 1 1.5 2.7l.6 .9a3.8 3.8 0 0 1 1.4 3.1l.3 .8 1.2 1.5-1 .6-.5-.8a3.2 3.2 0 0 1-1.3-2.8 4.3 4.3 0 0 0-1.4-2.2 4.7 4.7 0 0 1-.5-2.9zM19.2 249a5.1 5.1 0 0 1 1.2 3.7l.3 .7a3.1 3.1 0 0 1 .7 3l.1 .8-1.1 .2-.1-.8a3.5 3.5 0 0 0-.9-3.2 3.6 3.6 0 0 1 .1-2.6z" fill-rule="evenodd" fill="#fff" stroke="#1f1a17" stroke-width=".21"/>
<g fill="#1f1a17">
<path d="M33.4 248.4a2.51 2.51 0 0 0 .4 3.7l.8 .2a2.78 2.78 0 0 0 2 .6l.2-.5h-.6l-.7-.4a2.56 2.56 0 0 0 0-3.8 1.83 1.83 0 0 0-2.1 .2zM34 248.8a.87 .87 0 0 1 1 0 .87 .87 0 0 1 .4 .9v.4a1.17 1.17 0 0 1-.9 1.5h-.3a2.38 2.38 0 0 1-.2-2.8z" fill-rule="evenodd"/>
<path d="M33.1 255.8v2.6a1.12 1.12 0 0 0 1.2-.3 1.12 1.12 0 0 0 .2-1.1l-.1-.6-.3-.4zM32.7 255.5h1.1a1.67 1.67 0 0 1 1.2 1.7 1.67 1.67 0 0 1-1.3 1.5h-1zM36.1 256.8l-.2 .6h1.1a.55 .55 0 0 0-.3-.7 .55 .55 0 0 0-.6 .1zM35.8 256.7a.95 .95 0 0 1 1.2-.2 .95 .95 0 0 1 .4 1.1h-1.5a.72 .72 0 0 0 .4 .8 .72 .72 0 0 0 .9-.1l.1 .2a1.15 1.15 0 0 1-1.5 0 1.15 1.15 0 0 1-.2-1.5zM38.4 257v1.2a.7 .7 0 0 0 .9 .1 .7 .7 0 0 0 .2-.9 .61 .61 0 0 0-.4-.7 .61 .61 0 0 0-.7 .3zM38 256.4l.3-.1 .1 .4a.95 .95 0 0 1 1.2-.2 .95 .95 0 0 1 .3 1.2 .92 .92 0 0 1-.5 1 .92 .92 0 0 1-1-.2v1.1l-.4 .1zM40.9 257.8a.5 .5 0 0 0 .2 .7 .5 .5 0 0 0 .7-.3v-.7zM40.5 256.7a1 1 0 0 1 1.7 .2v1.4l.2 .3-.2 .2-.3-.3a.78 .78 0 0 1-1.4-.1 .78 .78 0 0 1 .8-1.1h.5a.58 .58 0 0 0-.3-.7 .58 .58 0 0 0-.7 .3zM43 256.4l.3-.1 .1 .4 .3-.3h.5l-.2 .3a.52 .52 0 0 0-.6 .6v1.4h-.4zM44.6 255.8l.4-.1-.1 .7h.6l-.1 .3h-.5v1.5a.35 .35 0 0 0 .6 .3v.2a.57 .57 0 0 1-.6 .1 .57 .57 0 0 1-.3-.5v-1.6h-.3v-.3h.3zM45.9 256.4l.4-.1 .1 .4 .2-.2a.64 .64 0 0 1 1 .2 .7 .7 0 0 1 .8-.4 .7 .7 0 0 1 .5 .7v1.7h-.4v-1.7l-.2-.3-.7 .3v1.7h-.3v-1.6a.38 .38 0 0 0-.3-.5 .38 .38 0 0 0-.5 .3l-.1 .1v1.7h-.4zM50.2 256.8l-.2 .6h1.1a.55 .55 0 0 0-.2-.7 .55 .55 0 0 0-.7 .1zM49.9 256.7a.95 .95 0 0 1 1.2-.2 .95 .95 0 0 1 .4 1.1h-1.5a.72 .72 0 0 0 .4 .8 .72 .72 0 0 0 .9-.1l.1 .2a1.15 1.15 0 0 1-1.5 0 1.15 1.15 0 0 1-.2-1.5zM52.1 256.4l.3-.1 .1 .4a.72 .72 0 0 1 .8-.4 .72 .72 0 0 1 .6 .7v1.7h-.4v-1.5a.45 .45 0 0 0-.3-.6 .45 .45 0 0 0-.5 .3l-.2 .1v1.7h-.3zM54.7 255.8l.4-.1v.7h.6l-.1 .3h-.5v1.5a.35 .35 0 0 0 .5 .3v.2a.57 .57 0 0 1-.6 .1 .57 .57 0 0 1-.3-.5v-1.6h-.3v-.3h.3zM57.6 256.8l-.2 .7a.65 .65 0 0 0 .3 .9 .65 .65 0 0 0 .8-.3l.1-.1a.93 .93 0 0 0-.7-1.4zM57.3 256.7a1.12 1.12 0 0 1 1.4 0 1.12 1.12 0 0 1 .2 1.4 1.01 1.01 0 0 1-1.2 .7 1.01 1.01 0 0 1-.7-1.2zM59.9 255.5l.5-.2 .5 .2-.2 .2-.3-.1-.3 .2v.6h.6l-.1 .3h-.5v2h-.4v-2h-.2v-.3h.2zM62.2 255.5l-.3 3.2h.7l.1-2.2 .6 2.2h.5l.7-2.2 .1 2.2h.7l-.3-3.2h-.9l-.5 2.1-.5-2.1zM65.7 256.6l.3 .5a.51 .51 0 0 1 .5-.3 .51 .51 0 0 1 .4 .4v.1a.88 .88 0 0 0-1.1 .3 .88 .88 0 0 0 .2 1.1 .9 .9 0 0 0 1.1-.1l.3 .3 .4-.4-.3-.3v-1.1a.87 .87 0 0 0-.4-.8 .87 .87 0 0 0-1 .1zM66.4 257.8l.5-.1v.5l-.1 .1h-.3l-.2-.1zM68.2 256.4v2.3h.6v-2.4zM68.1 255.7a.4 .4 0 0 0 .8 0 .4 .4 0 0 0-.8 0zM69.4 256.4l.1 2.3h.6v-1.7a.33 .33 0 0 1 .4-.2 .33 .33 0 0 1 .2 .4v1.5h.7v-1.7a.75 .75 0 0 0-.6-.7 .75 .75 0 0 0-.8 .3v-.3zM73.1 255.5v3.2h.6v-1.3l.3 .2 .7 1.1h.7l-.9-1.4a.94 .94 0 0 0 .7-1 .94 .94 0 0 0-.9-.8zM73.7 256a.51 .51 0 0 1 .7 .1 .51 .51 0 0 1-.1 .8h-.6zM75.9 256.6a1.19 1.19 0 0 0-.1 1.8 1.19 1.19 0 0 0 1.7-.1 1.19 1.19 0 0 0 0-1.6 1.19 1.19 0 0 0-1.6-.1zM76.5 256.8h.2a.99 .99 0 0 1 0 1.5 1.06 1.06 0 0 1-.2-1.5zM78.1 256.6l.3 .5a.51 .51 0 0 1 .5-.3 .51 .51 0 0 1 .4 .4v.1a.88 .88 0 0 0-1.1 .3 .88 .88 0 0 0 .2 1.1 .9 .9 0 0 0 1.1-.1l.3 .3 .4-.4-.2-.3v-1.1a.87 .87 0 0 0-.5-.8 .87 .87 0 0 0-1 .1zM78.9 257.8l.4-.1v.5l-.1 .1h-.3l-.2-.1zM81.9 255.3v1.1a1.2 1.2 0 0 0-1.4 .6 1.2 1.2 0 0 0 .2 1.5l.5 .3 .8-.2v.1h.6l-.1-3.3zM81.4 256.9l.5 .1-.1 1.2a.46 .46 0 0 1-.5 0 .46 .46 0 0 1-.2-.6zM83.3 256.5a.79 .79 0 0 0-.2 1 .79 .79 0 0 0 1 .3 .33 .33 0 0 1 0 .5 .33 .33 0 0 1-.5 0l-.5-.2-.2 .4a1.15 1.15 0 0 0 1.2 .3 1.15 1.15 0 0 0 .8-1 1.49 1.49 0 0 0-1.2-.7 .4 .4 0 0 1 .3-.4 .4 .4 0 0 1 .4 .1l.2 .1 .2-.4a1.47 1.47 0 0 0-1.5 0z" fill-rule="evenodd"/>
</g>
<text font-size="7.1" fill="#1f1a17" x="116.3" y="247.5">INSTRUCTION SIGN</text>
<text font-size="6.3" fill="#1f1a17" x="176.8" y="274.6">TC1038</text>
<text font-size="4.9" fill="#1f1a17" x="123.4" y="256.3">&quot;HORSES PROHIBITED&quot;</text>
<g font-size="4.2" fill="#1f1a17">
<text x="15.9" y="267">Traffic &amp; Road Use Management Division</text>
<text x="96.9" y="267.2">APPROVED AS OFFICIAL TRAFFIC SIGN</text>
<text x="29.4" y="272.6">Traffic Engineering Section</text>
<text x="174.7" y="285.6">A</text>
</g>
<g font-size="3.9" fill="#1f1a17">
<text x="108.7" y="17.6">a</text>
<text x="84.5" y="24.4">b</text>
<text x="146.1" y="25.3">r</text>
<text x="67.9" y="58.8">a</text>
<text x="74.2" y="82.3">b</text>
<text x="74.6" y="106.1" transform="rotate(47 74.6 106.1)">f</text>
<text x="129.3" y="105.9">a</text>
<text x="136.4" y="105.9">b</text>
<text x="143.6" y="105.9">c</text>
<text x="152.7" y="105.9">d</text>
<text x="161" y="105.9">e</text>
<text x="168.4" y="105.9">f</text>
<text x="175.3" y="105.9">r</text>
<text x="183" y="105.5">r</text>
<text x="192.3" y="105.5">r</text>
<text x="63.2" y="108.3" transform="rotate(20 63.2 108.3)">45°</text>
<text x="107.7" y="111.7">TC1038A</text>
<text x="127" y="111.6">450</text>
<text x="136.3" y="111.6">5</text>
<text x="141.1" y="111.7">150</text>
<text x="150.4" y="111.7">109</text>
<text x="159.7" y="111.7">19</text>
<text x="166.7" y="111.7">38</text>
<text x="173.7" y="111.6">45</text>
<text x="180.8" y="111.7">220</text>
<text x="190.1" y="111.7">183</text>
<text x="107.7" y="117.4">TC1038B</text>
<text x="127" y="117.4">600</text>
<text x="136.3" y="117.4">6</text>
<text x="141.1" y="117.4">200</text>
<text x="150.4" y="117.4">146</text>
<text x="159.7" y="117.4">25</text>
<text x="166.7" y="117.4">50</text>
<text x="173.7" y="117.4">60</text>
<text x="180.8" y="117.4">294</text>
<text x="190.1" y="117.4">244</text>
<text x="82.5" y="121.3" transform="rotate(48 82.5 121.3)">e</text>
<text x="107.7" y="123.2">TC1038C</text>
<text x="127" y="123.2">750</text>
<text x="136.3" y="123.2">7</text>
<text x="141.1" y="123.2">267</text>
<text x="150.4" y="123.2">182</text>
<text x="159.7" y="123.2">31</text>
<text x="166.7" y="123.2">62</text>
<text x="173.7" y="123.2">75</text>
<text x="180.8" y="123.2">368</text>
<text x="190.1" y="123.2">305</text>
<text x="91.9" y="134">d</text>
<text x="91.9" y="148.6">d</text>
<text x="44.9" y="161.7">r</text>
<text x="54.8" y="167.3">r</text>
<text x="41.9" y="175.4">c</text>
<text x="61.9" y="175.4">c</text>
<text x="25.6" y="203.4">Colour Legend</text>
<text x="30.4" y="212.3">Black</text>
<text x="30.4" y="221.4">Retroreflective red</text>
<text x="30.4" y="229.9">Retroreflective white</text>
</g>
<g font-size="3.5" fill="#1f1a17">
<text x="16.7" y="280.7">Designed</text>
<text x="42.7" y="280.7">Checked</text>
<text x="69.7" y="280.7">Scale</text>
<text x="98.5" y="281.4">PRINCIPAL ENGINEER</text>
<text x="156.7" y="281.2">Date</text>
<text x="156.7" y="276.2">15/7/98</text>
<text x="16.9" y="284.9">RH 7/98</text>
<text x="43.3" y="284.9">JD 7/98</text>
<text x="69.7" y="285.2">Not to Scale</text>
<text x="98.5" y="285.1">(Traffic Engineering)</text>
</g>
<g font-size="1.9" fill="#1f1a17">
<text x="184.3" y="106.3">1</text>
<text x="193.6" y="106.3">2</text>
<text x="46.3" y="162.4">2</text>
<text x="56.2" y="168">1</text>
</g>
</svg>
